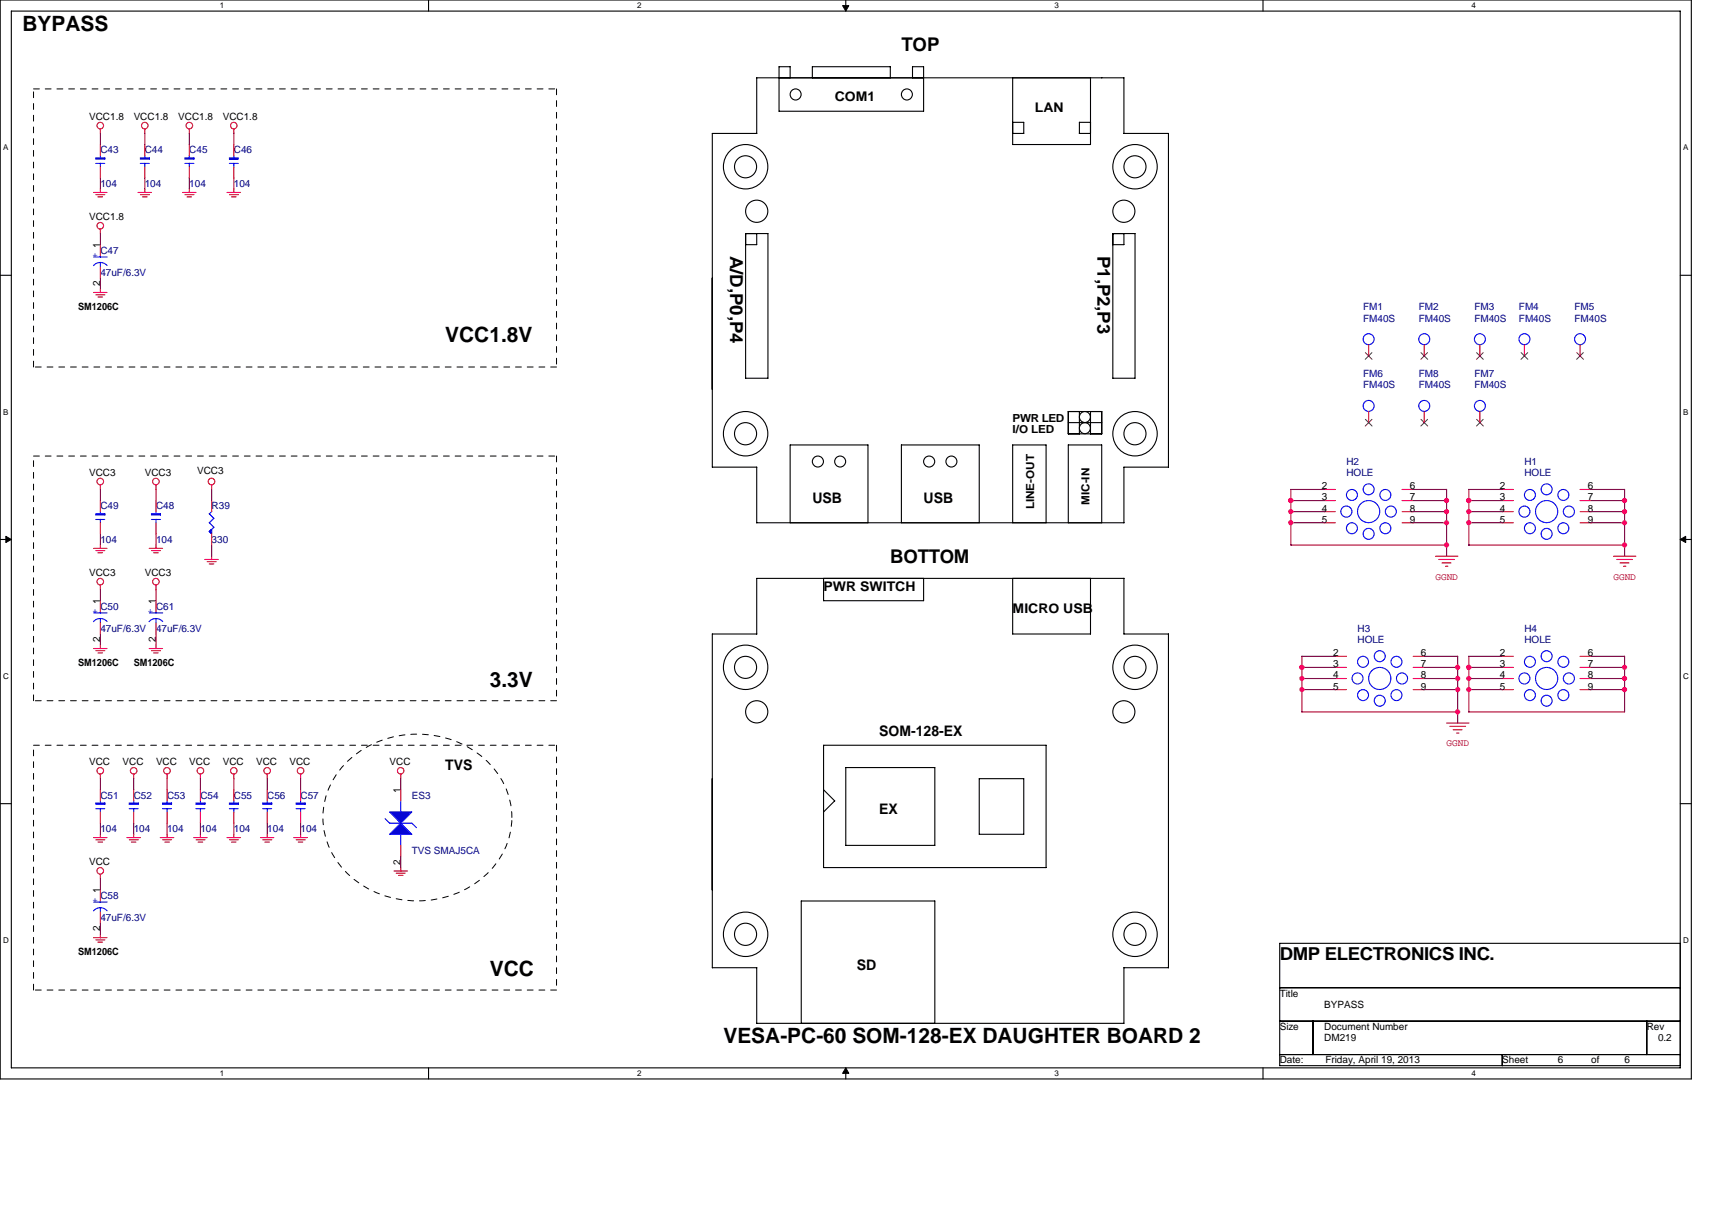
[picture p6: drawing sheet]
<svg xmlns="http://www.w3.org/2000/svg" width="297mm" height="210mm" viewBox="0 0 297 210" stroke-linecap="round" stroke-linejoin="round" font-family="sans-serif">
<path d="M0 0h293.5v187.2h-293.5zM2 1.9h289.5v183.4h-289.5z" fill="none" stroke="#000" stroke-width=".19"/>
<g fill="#fff">
<path d="M38.2 .2h.7v1.6h-.7z"/>
<path d="M38.2 185.5h.7v1.6h-.7z"/>
</g>
<path d="M74.4 0v1.9M74.4 185.3v1.9" fill="none" stroke="#000" stroke-width=".19"/>
<g fill="#fff">
<path d="M110.6 .2h.7v1.6h-.7z"/>
<path d="M110.6 185.5h.7v1.6h-.7z"/>
</g>
<path d="M146.7 0v1.9M146.7 185.3v1.9" fill="none" stroke="#000" stroke-width=".19"/>
<path d="M146.2 1h1.1l-.6 .9zM146.7 185.3l.6 1h-1.1z" fill="#000" stroke="#000" stroke-width=".17"/>
<g fill="#fff">
<path d="M182.9 .2h.8v1.6h-.8z"/>
<path d="M182.9 185.5h.8v1.6h-.8z"/>
</g>
<path d="M219.1 0v1.9M219.1 185.3v1.9" fill="none" stroke="#000" stroke-width=".19"/>
<g fill="#fff">
<path d="M255.3 .2h.8v1.6h-.8z"/>
<path d="M255.3 185.5h.8v1.6h-.8z"/>
<path d="M.5 24.8h.9v1.6h-.9z"/>
<path d="M292 24.8h.9v1.6h-.9z"/>
<path d="M.5 70.7h.9v1.5h-.9z"/>
<path d="M292 70.7h.9v1.5h-.9z"/>
</g>
<path d="M0 47.8h2M291.5 47.8h2" fill="none" stroke="#000" stroke-width=".19"/>
<g fill="#fff">
<path d="M.5 116.5h1v1.6h-1z"/>
<path d="M292 116.5h1v1.6h-1z"/>
</g>
<path d="M0 93.6h2M291.5 93.6h2" fill="none" stroke="#000" stroke-width=".19"/>
<path d="M1 93.1l1 .5-1 .5zM291.5 93.6l1-.5v1z" fill="#000" stroke="#000" stroke-width=".17"/>
<g fill="#fff">
<path d="M.5 162.4h1v1.5h-1z"/>
<path d="M292 162.4h1v1.5h-1z"/>
</g>
<g fill="none" stroke="#000" stroke-width=".19">
<path d="M137.1 13.5v-1.9h-1.9v7.7h25v-7.7h-1.9v1.9M140.9 13.5v-1.9h13.6v1.9M175.7 13.5v11.6h13.5v-11.6M175.7 21.2h1.9v2h-1.9M187.3 23.2h1.9M189.2 21.2h-1.9v2M195 23.2h7.7v57.9h-7.7v9.6M195 23.2v-9.7h-63.7v9.7h-7.7v57.9h7.7v9.6M129.4 40.5h3.8v25.1h-3.8zM131.3 40.5v2h-1.9M193.1 40.5h3.8v25.1h-3.8zM195 40.5v2h-1.9"/>
<path d="M185.4 73.3h5.8M185.4 71.4h5.8v3.9h-5.8zM187.3 71.4v3.9M189.2 71.4v3.9M131.3 90.7h63.7M137.1 90.7v-13.5h13.5v13.5M156.4 90.7v-13.5h13.5v13.5M175.7 90.7v-13.5h5.8v13.5M185.4 90.7v-13.5h5.8v13.5M142.9 100.4v3.8h17.3v-3.8M175.7 100.4v9.6h13.5v-9.6M0 139.5h2"/>
<path d="M142.9 137.1l1.9 1.9M142.9 129.3h38.6v21.3h-38.6zM144.8 139l-1.9 1.9M146.7 133.2h15.5v13.5h-15.5zM169.9 135.1h7.7v9.7h-7.7zM291.5 139.5h2M131.3 167.9v9.7M131.3 167.9l-7.7 .1v-58h7.7v-9.6h63.7v9.6h7.8l-.1 58-7.7-.1M139 177.6v-21.2h23.2v21.2M195 167.9v9.7h-63.7M222 163.7h69.5v21.2h-69.5zM222 171.4h69.5"/>
<path d="M222 177.2h69.5M227.8 177.2v5.8M285.7 177.2v5.8M222 183h69.5M260.6 183v1.9"/>
<circle cx="138" cy="16.4" r=".96"/>
<circle cx="157.3" cy="16.4" r=".96"/>
<circle cx="129.4" cy="28.9" r="1.92"/>
<circle cx="129.4" cy="28.9" r="3.9"/>
<circle cx="131.3" cy="36.7" r="1.93"/>
<circle cx="195" cy="36.7" r="1.92"/>
<circle cx="196.9" cy="28.9" r="1.92"/>
<circle cx="196.9" cy="28.9" r="3.9"/>
<circle cx="129.3" cy="75.3" r="1.92"/>
<circle cx="129.4" cy="75.3" r="3.9"/>
<circle cx="188.2" cy="74.3" r=".96"/>
<circle cx="188.2" cy="72.4" r=".95"/>
<circle cx="196.9" cy="75.3" r="1.92"/>
<circle cx="196.9" cy="75.3" r="3.9"/>
<circle cx="141.9" cy="80.1" r=".96"/>
<circle cx="145.8" cy="80.1" r=".95"/>
<circle cx="161.2" cy="80.1" r=".96"/>
<circle cx="165.1" cy="80.1" r=".95"/>
<circle cx="129.4" cy="115.8" r="1.92"/>
<circle cx="129.4" cy="115.8" r="3.9"/>
<circle cx="196.9" cy="115.8" r="1.92"/>
<circle cx="196.9" cy="115.8" r="3.9"/>
<circle cx="131.3" cy="123.5" r="1.93"/>
<circle cx="195" cy="123.5" r="1.92"/>
<circle cx="129.3" cy="162.1" r="1.92"/>
<circle cx="129.4" cy="162.1" r="3.9"/>
<circle cx="196.9" cy="162.1" r="1.92"/>
<circle cx="196.9" cy="162.1" r="3.9"/>
</g>
<g fill="none" stroke="#000" stroke-width=".17" stroke-dasharray="1 1 1 1 1 1 1 1">
<path d="M5.8 15.4h90.8M96.6 15.4v48.3M5.8 79.1h90.8M5.8 63.7v-48.3M96.6 79.1v42.5M96.6 63.7h-90.8M5.8 121.6v-42.5M5.8 129.3h90.8M59.8 132.7a17.8 17.8 0 0 1 26.2 1.1 13.3 13.3 0 0 1-3.2 19.2 17.9 17.9 0 0 1-23-1.9 13.2 13.2 0 0 1 0-18.4zM96.6 121.6h-90.8M96.6 129.3v42.5M5.8 171.8v-42.5"/>
<path d="M96.6 171.8h-90.8"/>
</g>
<g fill="none" stroke="#f00" stroke-width=".19">
<path d="M16.2 33.4h2.4M16.6 33.8h1.6M17 34.2h.8M17.4 22.4v.8M17.4 25.1v1.9M17.4 29v1.9M17.4 32.8v.6M17.4 39.8v.8M24 33.4h2.3M24.4 33.8h1.5M24.7 34.2h.8M25.1 22.4v.8"/>
<path d="M25.1 25.1v1.9M25.1 29v1.9M25.1 32.8v.6M31.7 33.4h2.3M32.1 33.8h1.6M32.4 34.2h.8M32.8 22.4v.8M32.8 25.1v1.9M32.8 29v1.9M32.8 32.8v.6M39.4 33.4h2.3M39.8 33.8h1.6"/>
<path d="M40.2 34.2h.8M40.6 22.4v.8M40.6 32.8v.6M16.2 50.8h2.4M16.6 51.2h1.6M17 51.5h.8M17.4 42.5v1.9M17.4 46.3v2M17.4 50.2v.6M237.5 59.8v2M247.1 59.8v2M256.8 59.8v2"/>
<path d="M264.5 59.8v2M274.1 59.8v2M237.5 71.4v1.9M247.1 71.4v1.9M256.8 71.4v1.9M16.2 95.2h2.4M16.6 95.5h1.6M17 95.9h.8M17.4 84.2v.8M17.4 86.9v1.9M17.4 90.7v1.9M17.4 94.6v.6"/>
<path d="M25.9 95.2h2.3M26.3 95.5h1.6M26.6 95.9h.8M27.1 84.2v.8M27.1 86.9v1.9M27.1 90.7v1.9M27.1 94.6v.6M35.5 97.1h2.4M35.9 97.5h1.6M36.3 97.9h.8M36.7 84.2v.8M36.7 96.5v.6"/>
<path d="M229.8 84.9h1.9M229.8 86.9h1.9M229.8 88.8h1.9M229.8 90.7h1.9M243.3 84.9h1.9M243.3 86.9h1.9M243.3 88.8h1.9M243.3 90.7h1.9M249.1 96.5h3.8M249.6 97.1h2.8M250.2 97.7h1.6M250.8 98.3h.4"/>
<path d="M279.9 96.5h3.9M280.5 97.1h2.7M281.1 97.7h1.5M281.7 98.3h.4M16.2 112.5h2.4M16.6 112.9h1.6M17 113.3h.8M17.4 101.5v.8M17.4 104.2v2M17.4 108.1v1.9M17.4 112v.6M25.9 112.5h2.3"/>
<path d="M26.3 112.9h1.6M26.6 113.3h.8M27.1 101.5v.8M27.1 112v.6M231.7 113.9h1.9M231.7 115.8h1.9M231.7 117.8h1.9M231.7 119.7h1.9M245.2 113.9h1.9M245.2 115.8h1.9M245.2 117.8h1.9M245.2 119.7h1.9"/>
<path d="M17.4 134.3v.8M17.4 137.1v1.9M23.2 134.3v.8M29 134.3v.8M34.8 134.3v.8M34.8 137.1v1.9M40.6 134.3v.8M40.6 137.1v1.9M46.4 134.3v.8M46.4 137.1v1.9M52.2 134.3v.8M69.5 134.3v.8"/>
<path d="M69.5 137.1v1.9M251 125.5h3.9M251.6 126h2.7M252.1 126.6h1.6M252.7 127.2h.4M16.2 145.4h2.4M16.6 145.7h1.6M17 146.1h.8M17.4 140.9v2M17.4 144.8v.6M17.4 151.7v.8M17.4 154.4v2"/>
<path d="M17.4 158.3v1.9M22 145.4h2.4M22.4 145.7h1.6M22.8 146.1h.8M23.2 144.8v.6M27.8 145.4h2.4M28.2 145.7h1.6M28.6 146.1h.8M29 144.8v.6M33.6 145.4h2.3M34 145.7h1.6M34.4 146.1h.8"/>
<path d="M34.8 140.9v2M34.8 144.8v.6M39.4 145.4h2.3M39.8 145.7h1.6M40.2 146.1h.8M40.6 140.9v2M40.6 144.8v.6M45.2 145.4h2.3M45.6 145.7h1.6M45.9 146.1h.9M46.4 140.9v2M46.4 144.8v.6"/>
<path d="M51 145.4h2.3M51.4 145.7h1.6M51.7 146.1h.8M52.2 144.8v.6M68.4 151.2h2.3M68.7 151.5h1.6M69.1 151.9h.8M69.5 146.7v1.9M69.5 150.6v.6M16.2 162.7h2.4M16.6 163.1h1.6M17 163.5h.8"/>
<path d="M17.4 162.2v.6"/>
<circle cx="17.4" cy="39.2" r=".57"/>
<circle cx="17.4" cy="21.8" r=".57"/>
<circle cx="25.1" cy="21.8" r=".57"/>
<circle cx="32.8" cy="21.8" r=".57"/>
<circle cx="40.6" cy="21.8" r=".57"/>
<circle cx="17.4" cy="83.6" r=".57"/>
<circle cx="27" cy="83.6" r=".57"/>
<circle cx="36.7" cy="83.6" r=".57"/>
<circle cx="17.4" cy="100.9" r=".57"/>
<circle cx="27" cy="100.9" r=".57"/>
<circle cx="17.4" cy="133.8" r=".57"/>
<circle cx="23.2" cy="133.8" r=".57"/>
<circle cx="29" cy="133.8" r=".57"/>
<circle cx="34.8" cy="133.8" r=".57"/>
<circle cx="40.6" cy="133.8" r=".57"/>
<circle cx="46.4" cy="133.8" r=".57"/>
<circle cx="52.2" cy="133.8" r=".57"/>
<circle cx="69.5" cy="133.8" r=".57"/>
<circle cx="17.4" cy="151.1" r=".57"/>
</g>
<g fill="none" stroke="#00f" stroke-width=".19">
<path d="M16.6 28.4h1.6M17.4 27v.4M17.4 28.3v.7M24.3 28.4h1.6M25.1 27v.4M25.1 28.3v.7M32.1 28.4h1.5M32.8 27v.4M32.8 28.3v.7M39.8 28.4h1.5M40.6 27v.4M40.6 28.3v.7"/>
<path d="M16.3 44.6h2.3M17.4 44.4v.2M17.4 45.6v.8M18.6 46.1a1.55 1.55 0 0 0-1.2-.5 1.46 1.46 0 0 0-1.2 .5M16.6 90.1h1.6M17.4 88.8v.4M17.4 90.1v.6M26.3 90.1h1.5M27.1 88.8v.4M27.1 90.1v.6M16.3 106.4h2.3M17.4 106.2v.2"/>
<path d="M17.4 107.3v.8M18.6 107.9a1.55 1.55 0 0 0-1.2-.6 1.54 1.54 0 0 0-1.2 .6M17.4 139v.4M34.8 139v.4M40.6 139v.4M46.4 139v.4M69.5 139v1.9M16.3 156.5h2.3M16.6 140.3h1.6M17.4 140.3v.6M17.4 156.4v.2M17.4 157.5v.8"/>
<path d="M18.6 158.1a1.55 1.55 0 0 0-1.2-.6 1.46 1.46 0 0 0-1.2 .6M34 140.3h1.6M34.8 140.3v.6M39.8 140.3h1.5M40.6 140.3v.6M45.6 140.3h1.5M46.4 140.3v.6M66.8 142.1l.8 .8M67.6 142.9h3.9l.8 .7M69.5 142.9v3.8"/>
<circle cx="237.5" cy="58.9" r=".95"/>
<circle cx="247.1" cy="58.9" r=".95"/>
<circle cx="256.8" cy="58.9" r=".95"/>
<circle cx="264.5" cy="58.9" r=".95"/>
<circle cx="274.1" cy="58.9" r=".95"/>
<circle cx="237.5" cy="70.4" r=".95"/>
<circle cx="247.1" cy="70.4" r=".95"/>
<circle cx="256.8" cy="70.4" r=".95"/>
<circle cx="233.6" cy="88.8" r=".96"/>
<circle cx="234.6" cy="85.9" r=".95"/>
<circle cx="234.6" cy="91.7" r=".95"/>
<circle cx="237.5" cy="84.9" r=".95"/>
<circle cx="237.5" cy="92.6" r=".95"/>
<circle cx="237.5" cy="88.8" r="1.92"/>
<circle cx="240.4" cy="85.9" r=".95"/>
<circle cx="240.4" cy="91.7" r=".95"/>
<circle cx="241.3" cy="88.8" r=".96"/>
<circle cx="235.5" cy="117.7" r=".96"/>
<circle cx="236.5" cy="114.8" r=".95"/>
<circle cx="239.4" cy="113.9" r=".95"/>
<circle cx="239.4" cy="117.7" r="1.92"/>
<circle cx="242.3" cy="114.8" r=".95"/>
<circle cx="243.3" cy="117.7" r=".96"/>
<circle cx="236.5" cy="120.6" r=".95"/>
<circle cx="239.4" cy="121.6" r=".95"/>
<circle cx="242.3" cy="120.6" r=".95"/>
</g>
<g fill="none" stroke="#804000" stroke-width=".17">
<path d="M236.9 61.2l1.2 1.2M236.9 72.8l1.2 1.1M238 61.2l-1.1 1.2M238 72.8l-1.1 1.1M246.5 61.2l1.2 1.2M246.5 72.8l1.2 1.1M247.7 61.2l-1.2 1.2M247.7 72.8l-1.2 1.1M256.2 61.2l1.2 1.2M256.2 72.8l1.2 1.1M257.3 61.2l-1.1 1.2M257.3 72.8l-1.1 1.1"/>
<path d="M263.9 61.2l1.2 1.2M265.1 61.2l-1.2 1.2M273.6 61.2l1.1 1.2M274.7 61.2l-1.1 1.2"/>
</g>
<g fill="#00f" stroke="#00f" stroke-width=".19">
<path d="M26.3 89.2v.2h1.5v-.2z" fill-rule="evenodd"/>
<path d="M16.6 139.4v.2h1.6v-.2z" fill-rule="evenodd"/>
<path d="M45.6 139.4v.2h1.5v-.2z" fill-rule="evenodd"/>
<path d="M32.1 27.4v.2h1.5v-.2z" fill-rule="evenodd"/>
<path d="M67.6 140.9h3.9l-2 2z" fill-rule="evenodd"/>
<path d="M67.6 144.8l1.9-1.9 2 1.9z" fill-rule="evenodd"/>
<path d="M24.4 27.4v.2h1.5v-.2z" fill-rule="evenodd"/>
<path d="M39.8 139.4v.2h1.5v-.2z" fill-rule="evenodd"/>
<path d="M34 139.4v.2h1.6v-.2z" fill-rule="evenodd"/>
<path d="M16.6 89.2v.2h1.6v-.2z" fill-rule="evenodd"/>
<path d="M16.6 27.4v.2h1.6v-.2z" fill-rule="evenodd"/>
</g>
<path d="M39.8 27.4h1.5v.2h-1.5z" fill="#00f"/>
<g fill="none" stroke="#00f" stroke-width=".19">
<path d="M39.8 27.4h1.5v.2h-1.5zM36.3 89.2l.8 .8M36.7 88.8l-.4 .4M37.1 91.5l-.8 .7 .4 .4M37.1 89.9l-.8 .8 .8 .8M25.9 106.4h2.3M27 107.3h.1a1.54 1.54 0 0 1 1.1 .6M27 107.3a1.54 1.54 0 0 0-1.1 .6M27.1 106.2v.2M27.1 107.3v.8M23.2 139v.4M29 139v.4"/>
<path d="M52.2 139v.4M22.4 140.3h1.6M23.2 140.3v.6M28.2 140.3h1.6M29 140.3v.6M51.4 140.3h1.5M52.2 140.3v.6"/>
<circle cx="264.5" cy="88.8" r=".96"/>
<circle cx="265.4" cy="85.9" r=".95"/>
<circle cx="265.4" cy="91.7" r=".95"/>
<circle cx="268.3" cy="84.9" r=".95"/>
<circle cx="268.3" cy="92.6" r=".95"/>
<circle cx="268.4" cy="88.8" r="1.92"/>
<circle cx="271.2" cy="85.9" r=".95"/>
<circle cx="271.2" cy="91.7" r=".95"/>
<circle cx="272.2" cy="88.8" r=".96"/>
<circle cx="264.5" cy="117.7" r=".96"/>
<circle cx="265.4" cy="114.8" r=".95"/>
<circle cx="268.3" cy="113.9" r=".95"/>
<circle cx="268.4" cy="117.7" r="1.92"/>
<circle cx="271.2" cy="114.8" r=".95"/>
<circle cx="272.2" cy="117.7" r=".96"/>
<circle cx="265.4" cy="120.6" r=".95"/>
<circle cx="268.3" cy="121.6" r=".95"/>
<circle cx="271.2" cy="120.6" r=".95"/>
</g>
<g fill="none" stroke="#f00" stroke-width=".19">
<path d="M40.6 25.1v1.9M40.6 29v1.9M36.7 86.9v1.9M36.7 92.6v2M260.6 84.9h2M260.6 86.9h2M260.6 88.8h2M260.6 90.7h2M274.1 84.9h2M274.1 86.9h2M274.1 88.8h2M274.1 90.7h2"/>
<path d="M27.1 104.2v2M27.1 108.1v1.9M260.6 113.9h2M260.6 115.8h2M260.6 117.8h2M260.6 119.7h2M274.1 113.9h2M274.1 115.8h2M274.1 117.8h2M274.1 119.7h2M23.2 137.1v1.9M29 137.1v1.9"/>
<path d="M52.2 137.1v1.9M23.2 140.9v2M29 140.9v2M52.2 140.9v2"/>
</g>
<g fill="#00f" stroke="#00f" stroke-width=".19">
<path d="M28.2 139.4v.2h1.6v-.2z" fill-rule="evenodd"/>
<path d="M36.3 92.3l.4-.4v.7l-.4-.3 .4-.4z" fill-rule="evenodd"/>
<path d="M22.4 139.4v.2h1.6v-.2z" fill-rule="evenodd"/>
<path d="M51.4 139.4v.2h1.5v-.2z" fill-rule="evenodd"/>
</g>
<g fill="none" stroke="#800040" stroke-width=".19">
<path d="M17.4 23.1v2M17.4 30.9v1.9M25.1 23.1v2M25.1 30.9v1.9M32.8 23.1v2M32.8 30.9v1.9M40.6 23.1v2M40.6 30.9v1.9M17.4 40.5v2M17.4 48.2v2M17.4 84.9v2M17.4 92.6v2"/>
<path d="M27.1 84.9v2M27.1 92.6v2M36.7 84.9v2M36.7 94.6v1.9M223.9 86.9h5.9M223.9 88.8h5.9M223.9 90.7h5.9M229.8 84.9h-5.9l.1 9.7h27M245.2 84.9h5.8v11.6M245.2 86.9h5.8M245.2 88.8h5.8M245.2 90.7h5.8"/>
<path d="M254.8 86.9h5.8M254.8 88.8h5.8M254.8 90.7h5.8M260.6 84.9h-5.8v9.7h27.1M276.1 84.9h5.8v11.6M276.1 86.9h5.8M276.1 88.8h5.8M276.1 90.7h5.8M17.4 102.3v1.9M17.4 110v2M27.1 102.3v1.9M27.1 110v2"/>
<path d="M225.9 113.9h5.8M225.9 115.8h5.8M225.9 117.8h5.8M225.9 119.7h5.8M225.9 113.9v9.6M247.1 113.9h5.8M247.1 115.8h5.8M247.1 117.8h5.8M247.1 119.7h5.8M252.9 113.9v11.6M254.8 113.9h5.8M254.8 115.8h5.8"/>
<path d="M254.8 117.8h5.8M254.8 119.7h5.8M254.8 113.9v9.6h27.1v-9.6M276.1 113.9h5.8M276.1 115.8h5.8M276.1 117.8h5.8M276.1 119.7h5.8M17.4 135.1v2M23.2 135.1v2M29 135.1v2M34.8 135.1v2M40.6 135.1v2"/>
<path d="M46.4 135.1v2M52.2 135.1v2M69.5 135.1v2M225.9 123.5h27M17.4 142.8v2M17.4 152.5v1.9M23.2 142.8v2M29 142.8v2M34.8 142.8v2M40.6 142.8v2M46.4 142.8v2M52.2 142.8v2"/>
<path d="M69.5 148.6v2M17.4 160.2v2"/>
</g>
<g fill="#f0f" stroke="#f0f" stroke-width=".19">
<circle cx="251" cy="94.6" r=".38"/>
<circle cx="223.9" cy="86.9" r=".38"/>
<circle cx="223.9" cy="88.8" r=".38"/>
<circle cx="223.9" cy="90.7" r=".38"/>
<circle cx="251" cy="86.9" r=".37"/>
<circle cx="251" cy="88.8" r=".37"/>
<circle cx="251" cy="90.7" r=".37"/>
<circle cx="281.9" cy="94.6" r=".38"/>
<circle cx="254.8" cy="86.9" r=".38"/>
<circle cx="254.8" cy="88.8" r=".38"/>
<circle cx="254.8" cy="90.7" r=".38"/>
<circle cx="281.9" cy="86.9" r=".38"/>
<circle cx="281.9" cy="88.8" r=".38"/>
<circle cx="281.9" cy="90.7" r=".38"/>
<circle cx="254.8" cy="115.8" r=".38"/>
<circle cx="254.8" cy="117.7" r=".38"/>
<circle cx="254.8" cy="119.7" r=".38"/>
<circle cx="281.9" cy="115.8" r=".38"/>
<circle cx="281.9" cy="117.7" r=".38"/>
<circle cx="281.9" cy="119.7" r=".38"/>
<circle cx="252.9" cy="123.5" r=".38"/>
<circle cx="225.9" cy="115.8" r=".38"/>
<circle cx="225.9" cy="117.7" r=".38"/>
<circle cx="225.9" cy="119.7" r=".38"/>
<circle cx="252.9" cy="115.8" r=".38"/>
<circle cx="252.9" cy="117.7" r=".38"/>
<circle cx="252.9" cy="119.7" r=".38"/>
</g>
<g font-size="3.7">
<text x="3.9" y="5.3">BYPASS</text>
<text x="77.3" y="59.4">VCC1.8V</text>
<text x="85" y="119.2">3.3V</text>
<text x="85" y="169.4">VCC</text>
<text x="125.5" y="181">VESA-PC-60 SOM-128-EX DAUGHTER BOARD 2</text>
</g>
<g font-size="3.3">
<text x="156.4" y="8.8">TOP</text>
<text x="154.5" y="97.6">BOTTOM</text>
</g>
<g font-size="3.1">
<text x="126.7" y="44.4" transform="rotate(90 126.7 44.4)">A/D,P0,P4</text>
<text x="190.4" y="44.4" transform="rotate(90 190.4 44.4)">P1,P2,P3</text>
<text x="222" y="166.6">DMP ELECTRONICS INC.</text>
</g>
<g font-size="2.5">
<text x="140.9" y="87.3">USB</text>
<text x="160.2" y="87.3">USB</text>
<text x="152.5" y="127.8">SOM-128-EX</text>
<text x="77.3" y="133.6">TVS</text>
<text x="152.5" y="141.3">EX</text>
<text x="148.7" y="168.3">SD</text>
</g>
<g font-size="2.3">
<text x="144.8" y="17.6">COM1</text>
<text x="179.6" y="19.5">LAN</text>
<text x="142.9" y="102.5">PWR SWITCH</text>
<text x="175.7" y="106.4">MICRO USB</text>
</g>
<g font-size="1.9">
<text x="175.7" y="73.2">PWR LED</text>
<text x="175.7" y="75.1">I/O LED</text>
<text x="179.4" y="88.4" transform="rotate(-90 179.4 88.4)">LINE-OUT</text>
<text x="189.1" y="87.6" transform="rotate(-90 189.1 87.6)">MIC-IN</text>
</g>
<g font-size="1.7">
<text x="15.5" y="20.8">VCC1.8</text>
<text x="23.2" y="20.8">VCC1.8</text>
<text x="30.9" y="20.8">VCC1.8</text>
<text x="38.6" y="20.8">VCC1.8</text>
<text x="15.5" y="38.2">VCC1.8</text>
<text x="17.4" y="43" transform="rotate(-90 17.4 43)">1</text>
<text x="13.5" y="53.7">SM1206C</text>
<text x="17.4" y="49.7" transform="rotate(-90 17.4 49.7)">2</text>
<text x="15.5" y="82.6">VCC3</text>
<text x="25.1" y="82.6">VCC3</text>
<text x="34.2" y="82.2">VCC3</text>
<text x="229.4" y="84.9">2</text>
<text x="229.4" y="86.8">3</text>
<text x="229.4" y="88.8">4</text>
<text x="244.6" y="84.9">6</text>
<text x="244.6" y="86.8">7</text>
<text x="244.6" y="88.8">8</text>
<text x="260.2" y="84.9">2</text>
<text x="260.2" y="86.8">3</text>
<text x="260.2" y="88.8">4</text>
<text x="275.5" y="84.9">6</text>
<text x="275.5" y="86.8">7</text>
<text x="275.5" y="88.8">8</text>
<text x="229.4" y="90.7">5</text>
<text x="244.6" y="90.7">9</text>
<text x="260.2" y="90.7">5</text>
<text x="275.5" y="90.7">9</text>
<text x="15.5" y="100">VCC3</text>
<text x="25.1" y="100">VCC3</text>
<text x="17.4" y="104.8" transform="rotate(-90 17.4 104.8)">1</text>
<text x="27" y="104.8" transform="rotate(-90 27 104.8)">1</text>
<text x="17.4" y="111.5" transform="rotate(-90 17.4 111.5)">2</text>
<text x="27" y="111.5" transform="rotate(-90 27 111.5)">2</text>
<text x="231.3" y="113.9">2</text>
<text x="246.5" y="113.9">6</text>
<text x="260.2" y="113.9">2</text>
<text x="275.5" y="113.9">6</text>
<text x="13.5" y="115.5">SM1206C</text>
<text x="23.2" y="115.5">SM1206C</text>
<text x="231.3" y="115.8">3</text>
<text x="231.3" y="117.7">4</text>
<text x="231.3" y="119.7">5</text>
<text x="246.5" y="115.8">7</text>
<text x="246.5" y="117.7">8</text>
<text x="246.5" y="119.7">9</text>
<text x="260.2" y="115.8">3</text>
<text x="260.2" y="117.7">4</text>
<text x="260.2" y="119.7">5</text>
<text x="275.5" y="115.8">7</text>
<text x="275.5" y="117.7">8</text>
<text x="275.5" y="119.7">9</text>
<text x="15.5" y="132.8">VCC</text>
<text x="21.3" y="132.8">VCC</text>
<text x="27.1" y="132.8">VCC</text>
<text x="32.8" y="132.8">VCC</text>
<text x="38.6" y="132.8">VCC</text>
<text x="44.4" y="132.8">VCC</text>
<text x="50.2" y="132.8">VCC</text>
<text x="67.6" y="132.8">VCC</text>
<text x="69.5" y="137.6" transform="rotate(-90 69.5 137.6)">1</text>
<text x="15.5" y="150.2">VCC</text>
<text x="17.4" y="155" transform="rotate(-90 17.4 155)">1</text>
<text x="69.5" y="150.1" transform="rotate(-90 69.5 150.1)">2</text>
<text x="17.4" y="161.6" transform="rotate(-90 17.4 161.6)">2</text>
<text x="13.5" y="165.7">SM1206C</text>
<text x="222" y="173">Title</text>
<text x="222" y="178.8">Size</text>
<text x="229.8" y="174.9">BYPASS</text>
<text x="229.8" y="178.8">Document Number</text>
<text x="285.7" y="178.8">Rev</text>
<text x="222" y="184.6">Date:</text>
<text x="229.8" y="180.7">DM219</text>
<text x="230" y="184.6">Friday, April 19, 2013</text>
<text x="260.6" y="184.6">Sheet</text>
<text x="270.3" y="184.6">6</text>
<text x="276.1" y="184.6">of</text>
<text x="281.9" y="184.6">6</text>
<text x="287.7" y="180.7">0.2</text>
</g>
<g font-size="1.7" fill="#000080">
<text x="17.4" y="26.6">C43</text>
<text x="25.1" y="26.6">C44</text>
<text x="32.8" y="26.6">C45</text>
<text x="40.6" y="26.6">C46</text>
<text x="17.4" y="32.4">104</text>
<text x="25.1" y="32.4">104</text>
<text x="32.8" y="32.4">104</text>
<text x="40.6" y="32.4">104</text>
<text x="17.4" y="44">C47</text>
<text x="17.4" y="47.9">47uF/6.3V</text>
<text x="236.5" y="53.8">FM1</text>
<text x="246.2" y="53.8">FM2</text>
<text x="255.8" y="53.8">FM3</text>
<text x="263.5" y="53.8">FM4</text>
<text x="273.2" y="53.8">FM5</text>
<text x="236.5" y="55.8">FM40S</text>
<text x="246.2" y="55.8">FM40S</text>
<text x="255.8" y="55.8">FM40S</text>
<text x="263.5" y="55.8">FM40S</text>
<text x="273.2" y="55.8">FM40S</text>
<text x="236.5" y="65.4">FM6</text>
<text x="246.2" y="65.4">FM8</text>
<text x="255.8" y="65.4">FM7</text>
<text x="236.5" y="67.4">FM40S</text>
<text x="246.2" y="67.4">FM40S</text>
<text x="255.8" y="67.4">FM40S</text>
<text x="233.6" y="80.7">H2</text>
<text x="233.6" y="82.6">HOLE</text>
<text x="264.5" y="80.7">H1</text>
<text x="264.5" y="82.6">HOLE</text>
<text x="17.4" y="88.4">C49</text>
<text x="27.1" y="88.4">C48</text>
<text x="36.7" y="88.4">R39</text>
<text x="17.4" y="94.2">104</text>
<text x="27.1" y="94.2">104</text>
<text x="36.7" y="94.2">330</text>
<text x="17.4" y="105.8">C50</text>
<text x="27.1" y="105.8">C61</text>
<text x="17.4" y="109.6">47uF/6.3V</text>
<text x="27.1" y="109.6">47uF/6.3V</text>
<text x="235.5" y="109.6">H3</text>
<text x="235.5" y="111.6">HOLE</text>
<text x="264.5" y="109.6">H4</text>
<text x="264.5" y="111.6">HOLE</text>
<text x="17.4" y="138.6">C51</text>
<text x="23.2" y="138.6">C52</text>
<text x="29" y="138.6">C53</text>
<text x="34.8" y="138.6">C54</text>
<text x="40.6" y="138.6">C55</text>
<text x="46.4" y="138.6">C56</text>
<text x="52.2" y="138.6">C57</text>
<text x="71.5" y="138.6">ES3</text>
<text x="17.4" y="144.4">104</text>
<text x="23.2" y="144.4">104</text>
<text x="29" y="144.4">104</text>
<text x="34.8" y="144.4">104</text>
<text x="40.6" y="144.4">104</text>
<text x="46.4" y="144.4">104</text>
<text x="52.2" y="144.4">104</text>
<text x="71.5" y="148.3">TVS SMAJ5CA</text>
<text x="17.4" y="156">C58</text>
<text x="17.4" y="159.8">47uF/6.3V</text>
</g>
<g font-size="1.7" fill="#00f">
<text x="17" y="44.8" transform="rotate(-90 17 44.8)">+</text>
<text x="17" y="106.6" transform="rotate(-90 17 106.6)">+</text>
<text x="26.6" y="106.6" transform="rotate(-90 26.6 106.6)">+</text>
<text x="17" y="156.7" transform="rotate(-90 17 156.7)">+</text>
</g>
<g font-size="1.7" fill="#f00">
<text x="249.1" y="100.6">GGND</text>
<text x="279.9" y="100.6">GGND</text>
<text x="251" y="129.5">GGND</text>
</g>
<g font-size="1.4">
<text x="38.2" y="1.5">1</text>
<text x="110.6" y="1.5">2</text>
<text x="182.9" y="1.5">3</text>
<text x="255.3" y="1.5">4</text>
<text x=".5" y="26.1">A</text>
<text x="292" y="26.1">A</text>
<text x=".5" y="71.9">B</text>
<text x="292" y="71.9">B</text>
<text x=".5" y="117.8">C</text>
<text x="292" y="117.8">C</text>
<text x=".5" y="163.6">D</text>
<text x="292" y="163.6">D</text>
<text x="38.2" y="186.8">1</text>
<text x="110.6" y="186.8">2</text>
<text x="182.9" y="186.8">3</text>
<text x="255.3" y="186.8">4</text>
</g>
</svg>
